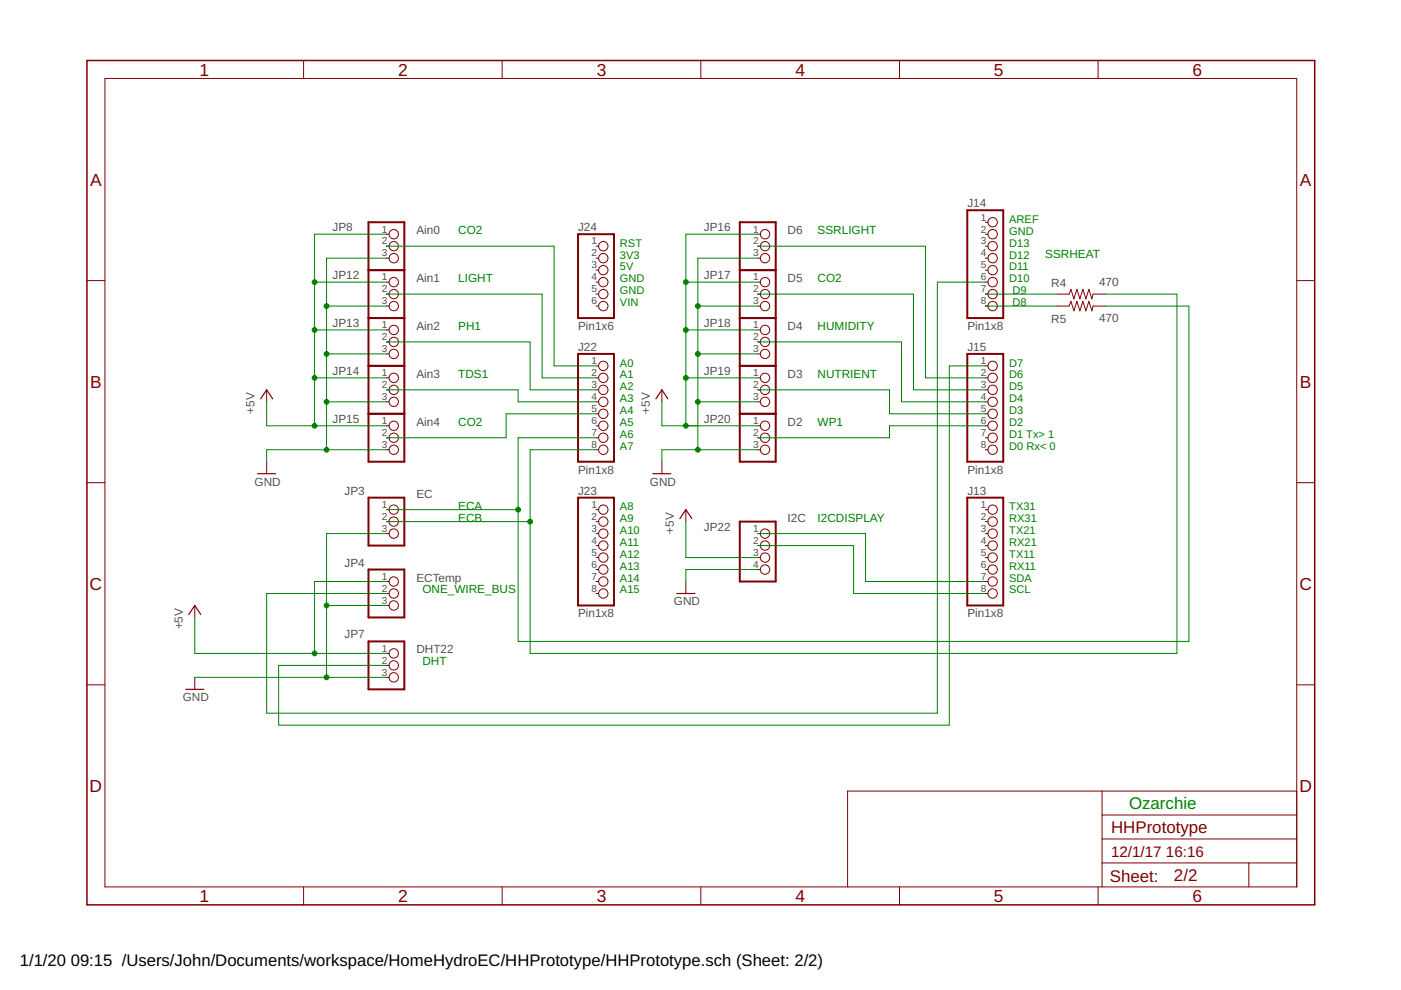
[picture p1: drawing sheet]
<svg xmlns="http://www.w3.org/2000/svg" width="297mm" height="210mm" viewBox="0 0 297 210" stroke-linecap="round" stroke-linejoin="round" font-family="sans-serif">
<g fill="none" stroke="#800000" stroke-width=".21">
<path d="M22.2 16.6h252.7v171.4h-252.7zM64.4 12.8v3.8M106.5 12.8v3.8M148.6 12.8v3.8M190.7 12.8v3.8M232.8 12.8v3.8M18.4 59.5h3.8M81.9 52.2h.6M81.9 54.7h.6M81.9 59.8h.6M81.9 49.7h.6M126.4 52.2h.5"/>
<path d="M126.4 54.7h.5M126.4 57.3h.5M126.4 59.8h.5M160.7 52.2h.5M160.7 54.7h.5M160.7 59.8h.5M160.7 49.7h.5M208.9 52.2h.6M208.9 54.7h.6M208.9 57.3h.6M208.9 59.8h.6M208.9 49.7h.6"/>
<path d="M208.9 47.1h.6M274.9 59.5h3.8M81.9 62.4h.6M81.9 64.9h.6M81.9 70h.6M81.9 72.5h.6M81.9 75h.6M126.4 77.6h.5M126.4 62.4h.5M126.4 64.9h.5M160.7 62.4h.5M160.7 64.9h.5"/>
<path d="M160.7 70h.5M160.7 72.5h.5M160.7 75h.5M208.9 77.6h.6M208.9 62.4h.6M208.9 64.9h.6M224.1 62.4h2.6l.4-1.1 .6 2.1 .6-2.1 .7 2.1 .6-2.1 .6 2.1 .7-2.1 .6 2.1 .3-1h2.5M224.1 64.9h2.6l.4-1 .6 2 .6-2 .7 2 .6-2 .6 2 .7-2 .6 2 .3-1h2.5M56.5 82.7v2.5M56.5 97.9v2.5M81.9 80.1h.6M81.9 82.7h.6"/>
<path d="M81.9 85.2h.6M81.9 90.3h.6M81.9 92.8h.6M81.9 95.4h.6M126.4 80.1h.5M126.4 82.7h.5M126.4 85.2h.5M126.4 87.7h.5M126.4 90.3h.5M126.4 92.8h.5M126.4 95.4h.5M140.3 82.7v2.5"/>
<path d="M140.3 97.9v2.5M160.7 80.1h.5M160.7 82.7h.5M160.7 85.2h.5M160.7 90.3h.5M160.7 92.8h.5M160.7 95.4h.5M208.9 80.1h.6M208.9 82.7h.6M208.9 85.2h.6M208.9 87.7h.6M208.9 90.3h.6"/>
<path d="M208.9 92.8h.6M208.9 95.4h.6M18.4 102.3h3.8M81.9 108.1h.6M81.9 110.6h.6M81.9 113.1h.6M126.4 108.1h.5M126.4 110.6h.5M126.4 113.1h.5M126.4 115.7h.5M126.4 118.2h.5M145.4 108.1v2.5"/>
<path d="M160.7 113.1h.5M160.7 115.7h.5M160.7 118.2h.5M208.9 108.1h.6M208.9 110.6h.6M208.9 113.1h.6M208.9 115.7h.6M208.9 118.2h.6M274.9 102.3h3.8M41.3 128.4v2.5M81.9 123.3h.6M81.9 125.8h.6"/>
<path d="M81.9 128.4h.6M81.9 138.5h.6M126.4 120.8h.5M126.4 123.3h.5M126.4 125.8h.5M145.4 123.3v2.5M160.7 120.8h.5M208.9 120.8h.6M208.9 123.3h.6M208.9 125.8h.6M18.4 145.2h3.8M41.3 143.6v2.6"/>
<path d="M81.9 141.1h.6M81.9 143.6h.6M274.9 145.2h3.8M233.7 167.7v20.3M233.7 177.9h41.2M233.7 172.8h41.2M274.9 167.7h-95.2v20.3M64.4 188v3.9M106.5 188v3.9M148.6 188v3.9M190.7 188v3.9M232.8 188v3.9"/>
<path d="M233.7 183h41.2M264.8 183v5"/>
<circle cx="83.5" cy="52.2" r=".99"/>
<circle cx="83.5" cy="54.7" r=".99"/>
<circle cx="83.5" cy="49.7" r=".99"/>
<circle cx="83.5" cy="59.8" r=".99"/>
<circle cx="127.9" cy="52.2" r=".99"/>
<circle cx="127.9" cy="59.8" r=".99"/>
<circle cx="127.9" cy="54.7" r=".99"/>
<circle cx="127.9" cy="57.3" r=".99"/>
<circle cx="162.2" cy="54.7" r=".99"/>
<circle cx="162.2" cy="59.8" r=".99"/>
<circle cx="162.2" cy="49.7" r=".99"/>
<circle cx="162.2" cy="52.2" r=".99"/>
<circle cx="210.5" cy="57.3" r=".99"/>
<circle cx="210.5" cy="59.8" r=".99"/>
<circle cx="210.5" cy="47.1" r=".99"/>
<circle cx="210.5" cy="54.7" r=".99"/>
<circle cx="210.5" cy="49.7" r=".99"/>
<circle cx="210.5" cy="52.2" r=".99"/>
<circle cx="83.5" cy="70" r=".99"/>
<circle cx="83.5" cy="64.9" r=".99"/>
<circle cx="83.5" cy="72.5" r=".99"/>
<circle cx="83.5" cy="75" r=".99"/>
<circle cx="83.5" cy="62.4" r=".99"/>
<circle cx="127.9" cy="62.4" r=".99"/>
<circle cx="127.9" cy="77.6" r=".99"/>
<circle cx="127.9" cy="64.9" r=".99"/>
<circle cx="162.2" cy="64.9" r=".99"/>
<circle cx="162.2" cy="70" r=".99"/>
<circle cx="162.2" cy="72.5" r=".99"/>
<circle cx="162.2" cy="75" r=".99"/>
<circle cx="162.2" cy="62.4" r=".99"/>
<circle cx="210.5" cy="62.4" r=".99"/>
<circle cx="210.5" cy="64.9" r=".99"/>
<circle cx="210.5" cy="77.6" r=".99"/>
<circle cx="83.5" cy="90.3" r=".99"/>
<circle cx="83.5" cy="92.8" r=".99"/>
<circle cx="83.5" cy="95.4" r=".99"/>
<circle cx="83.5" cy="85.2" r=".99"/>
<circle cx="83.5" cy="82.7" r=".99"/>
<circle cx="83.5" cy="80.1" r=".99"/>
<circle cx="127.9" cy="90.3" r=".99"/>
<circle cx="127.9" cy="92.8" r=".99"/>
<circle cx="127.9" cy="95.4" r=".99"/>
<circle cx="127.9" cy="87.7" r=".99"/>
<circle cx="127.9" cy="82.7" r=".99"/>
<circle cx="127.9" cy="80.1" r=".99"/>
<circle cx="127.9" cy="85.2" r=".99"/>
<circle cx="162.2" cy="92.8" r=".99"/>
<circle cx="162.2" cy="90.3" r=".99"/>
<circle cx="162.2" cy="95.4" r=".99"/>
<circle cx="162.2" cy="82.7" r=".99"/>
<circle cx="162.2" cy="85.2" r=".99"/>
<circle cx="162.2" cy="80.1" r=".99"/>
<circle cx="210.5" cy="92.8" r=".99"/>
<circle cx="210.5" cy="95.4" r=".99"/>
<circle cx="210.5" cy="87.7" r=".99"/>
<circle cx="210.5" cy="90.3" r=".99"/>
<circle cx="210.5" cy="82.7" r=".99"/>
<circle cx="210.5" cy="85.2" r=".99"/>
<circle cx="210.5" cy="80.1" r=".99"/>
<circle cx="83.5" cy="113.1" r=".99"/>
<circle cx="83.5" cy="108.1" r=".99"/>
<circle cx="83.5" cy="110.6" r=".99"/>
<circle cx="127.9" cy="108.1" r=".99"/>
<circle cx="127.9" cy="113.1" r=".99"/>
<circle cx="127.9" cy="118.2" r=".99"/>
<circle cx="127.9" cy="110.6" r=".99"/>
<circle cx="127.9" cy="115.7" r=".99"/>
<circle cx="162.2" cy="113.1" r=".99"/>
<circle cx="162.2" cy="115.7" r=".99"/>
<circle cx="162.2" cy="118.2" r=".99"/>
<circle cx="210.5" cy="110.6" r=".99"/>
<circle cx="210.5" cy="115.7" r=".99"/>
<circle cx="210.5" cy="118.2" r=".99"/>
<circle cx="210.5" cy="113.1" r=".99"/>
<circle cx="210.5" cy="108.1" r=".99"/>
<circle cx="83.5" cy="125.8" r=".99"/>
<circle cx="83.5" cy="138.5" r=".99"/>
<circle cx="83.5" cy="123.3" r=".99"/>
<circle cx="83.5" cy="128.4" r=".99"/>
<circle cx="127.9" cy="125.8" r=".99"/>
<circle cx="127.9" cy="120.8" r=".99"/>
<circle cx="127.9" cy="123.3" r=".99"/>
<circle cx="162.2" cy="120.8" r=".99"/>
<circle cx="210.5" cy="123.3" r=".99"/>
<circle cx="210.5" cy="120.8" r=".99"/>
<circle cx="210.5" cy="125.8" r=".99"/>
<circle cx="83.5" cy="143.6" r=".99"/>
<circle cx="83.5" cy="141.1" r=".99"/>
</g>
<path d="M18.4 12.8h260.3v179.1h-260.3z" fill="none" stroke="#800000" stroke-width=".32"/>
<g fill="none" stroke="#800000" stroke-width=".42">
<path d="M78.1 47.1h7.6v50.8h-7.6zM78.1 57.3h7.6M122.6 49.7h7.6v17.7h-7.6zM156.8 47.1h7.7v50.8h-7.7zM156.8 57.3h7.7M205.1 44.6h7.6v22.8h-7.6zM78.1 67.4h7.6M78.1 77.6h7.6M122.6 75h7.6v22.9h-7.6zM156.8 67.4h7.7M156.8 77.6h7.7M205.1 75h7.6v22.9h-7.6z"/>
<path d="M78.1 87.7h7.6M156.8 87.7h7.7M78.1 105.5h7.6v10.2h-7.6zM122.6 105.5h7.6v22.9h-7.6zM156.8 110.6h7.7v12.7h-7.7zM205.1 105.5h7.6v22.9h-7.6zM78.1 120.8h7.6v10.1h-7.6zM78.1 136h7.6v10.2h-7.6z"/>
</g>
<path d="M55.3 84.6l1.2-1.9 1.3 1.9M139.1 84.6l1.2-1.9 1.3 1.9M54.6 100.4h3.8M138.4 100.4h3.8M144.1 110l1.3-1.9 1.3 1.9M40 130.3l1.3-1.9 1.3 1.9M143.5 125.8h3.8M39.4 146.2h3.8" fill="none" stroke="#800000" stroke-width=".25"/>
<g fill="none" stroke="#008000" stroke-width=".21">
<path d="M66.7 59.8h15.2M81.9 52.2h35.6v25.4h8.9M81.9 49.7h-15.2v40.6M81.9 54.7h-12.7v40.7M145.4 59.8h15.3M160.7 52.2h35.5v27.9h12.7M160.7 49.7h-15.3v40.6M160.7 54.7h-12.7v40.7M208.9 59.8h-10.2v91.4h-142.2v-25.4h25.4M66.7 70h15.2M69.2 64.9h12.7M69.2 75h12.7"/>
<path d="M81.9 72.5h30.5v10.2h14M81.9 62.4h33v17.7h11.5M145.4 70h15.3M148 64.9h12.7M148 75h12.7M160.7 62.4h33v20.3h15.2M160.7 72.5h30.4v12.7h17.8M208.9 62.4h15.2M208.9 77.6h-7.6v76.2h-142.2v-12.7h22.8M208.9 64.9h15.2M234.3 64.9h17.8v71.1h-142.2v-43.2h16.5M234.3 62.4h15.2v76.1h-137.1v-43.1h14"/>
<path d="M56.5 85.2v5.1h25.4M66.7 80.1h15.2M69.2 85.2h12.7M81.9 82.7h28v2.5h16.5M81.9 95.4h-25.4v2.5M126.4 87.7h-19.1v5.1h-25.4M140.3 85.2v5.1h20.4M145.4 80.1h15.3M148 85.2h12.7M160.7 82.7h27.9v5h20.3M160.7 95.4h-20.4v2.5M208.9 90.3h-20.3v2.5h-27.9"/>
<path d="M81.9 113.1h-12.7v30.5M81.9 110.6h30.5M81.9 108.1h28M145.4 110.6v7.6h15.3M160.7 113.1h22.8v10.2h25.4M160.7 115.7h20.3v10.1h27.9M41.3 130.9v7.6h40.6M69.2 128.4h12.7M81.9 123.3h-15.2v15.2M160.7 120.8h-15.3v2.5M41.3 143.6h40.6"/>
</g>
<g fill="#008000" stroke="#008000" stroke-width=".21">
<circle cx="112.4" cy="110.6" r=".51"/>
<circle cx="66.7" cy="138.5" r=".51"/>
<circle cx="66.7" cy="59.8" r=".51"/>
<circle cx="66.7" cy="70" r=".51"/>
<circle cx="66.7" cy="80.1" r=".51"/>
<circle cx="66.7" cy="90.3" r=".51"/>
<circle cx="145.4" cy="59.8" r=".51"/>
<circle cx="145.4" cy="70" r=".51"/>
<circle cx="145.4" cy="80.1" r=".51"/>
<circle cx="145.4" cy="90.3" r=".51"/>
<circle cx="69.2" cy="128.4" r=".51"/>
<circle cx="69.2" cy="143.6" r=".51"/>
<circle cx="69.2" cy="85.2" r=".51"/>
<circle cx="69.2" cy="75" r=".51"/>
<circle cx="69.2" cy="64.9" r=".51"/>
<circle cx="69.2" cy="95.4" r=".51"/>
<circle cx="148" cy="64.9" r=".51"/>
<circle cx="148" cy="75" r=".51"/>
<circle cx="148" cy="85.2" r=".51"/>
<circle cx="148" cy="95.4" r=".51"/>
<circle cx="109.9" cy="108.1" r=".51"/>
</g>
<g font-size="3.7" fill="#800000">
<text x="42.3" y="16">1</text>
<text x="84.4" y="16">2</text>
<text x="126.5" y="16">3</text>
<text x="168.6" y="16">4</text>
<text x="210.7" y="16">5</text>
<text x="252.9" y="16">6</text>
<text x="19.1" y="39.4">A</text>
<text x="275.6" y="39.4">A</text>
<text x="19.1" y="82.2">B</text>
<text x="275.6" y="82.2">B</text>
<text x="19" y="125.1">C</text>
<text x="275.5" y="125.1">C</text>
<text x="19" y="167.9">D</text>
<text x="275.5" y="167.9">D</text>
<text x="42.3" y="191.2">1</text>
<text x="84.4" y="191.2">2</text>
<text x="126.5" y="191.2">3</text>
<text x="168.6" y="191.2">4</text>
<text x="210.7" y="191.2">5</text>
<text x="252.9" y="191.2">6</text>
</g>
<text font-size="3.6" fill="#008000" x="239.4" y="171.5">Ozarchie</text>
<g font-size="3.6" fill="#800000">
<text x="235.6" y="176.6">HHPrototype</text>
<text x="235.3" y="186.9">Sheet:</text>
<text x="248.9" y="186.8">2/2</text>
</g>
<g font-size="3.5">
<text x="4.2" y="204.7">1/1/20</text>
<text x="15" y="204.7">09:15 /Users/John/Documents/workspace/HomeHydroEC/HHPrototype/HHPrototype.sch (Sheet: 2/2)</text>
</g>
<g font-size="3.2" fill="#800000">
<text x="235.6" y="181.7">12/1/17</text>
<text x="247.2" y="181.7">16:16</text>
</g>
<g font-size="2.5" fill="#505050">
<text x="205.1" y="43.9">J14</text>
<text x="70.5" y="49">JP8</text>
<text x="88.3" y="49.7">Ain0</text>
<text x="122.6" y="49">J24</text>
<text x="149.2" y="49">JP16</text>
<text x="167" y="49.7">D6</text>
<text x="70.5" y="59.2">JP12</text>
<text x="88.3" y="59.8">Ain1</text>
<text x="149.2" y="59.2">JP17</text>
<text x="167" y="59.8">D5</text>
<text x="222.9" y="60.8">R4</text>
<text x="233" y="60.6">470</text>
<text x="70.5" y="69.3">JP13</text>
<text x="88.3" y="70">Ain2</text>
<text x="122.6" y="70">Pin1x6</text>
<text x="149.2" y="69.3">JP18</text>
<text x="167" y="70">D4</text>
<text x="205.1" y="70">Pin1x8</text>
<text x="222.9" y="68.5">R5</text>
<text x="233" y="68.2">470</text>
<text x="122.6" y="74.4">J22</text>
<text x="205.1" y="74.4">J15</text>
<text x="70.5" y="79.5">JP14</text>
<text x="88.3" y="80.1">Ain3</text>
<text x="149.2" y="79.5">JP19</text>
<text x="167" y="80.1">D3</text>
<text x="54" y="87.7" transform="rotate(-90 54 87.7)">+5V</text>
<text x="70.5" y="89.6">JP15</text>
<text x="137.8" y="87.7" transform="rotate(-90 137.8 87.7)">+5V</text>
<text x="149.2" y="89.6">JP20</text>
<text x="88.3" y="90.3">Ain4</text>
<text x="167" y="90.3">D2</text>
<text x="122.6" y="100.4">Pin1x8</text>
<text x="205.1" y="100.4">Pin1x8</text>
<text x="54" y="103">GND</text>
<text x="73" y="104.9">JP3</text>
<text x="88.3" y="105.5">EC</text>
<text x="122.6" y="104.9">J23</text>
<text x="137.8" y="103">GND</text>
<text x="205.1" y="104.9">J13</text>
<text x="142.9" y="113.1" transform="rotate(-90 142.9 113.1)">+5V</text>
<text x="149.2" y="112.5">JP22</text>
<text x="167" y="110.6">I2C</text>
<text x="73" y="120.1">JP4</text>
<text x="88.3" y="123.3">ECTemp</text>
<text x="122.6" y="130.9">Pin1x8</text>
<text x="142.9" y="128.4">GND</text>
<text x="205.1" y="130.9">Pin1x8</text>
<text x="38.8" y="133.4" transform="rotate(-90 38.8 133.4)">+5V</text>
<text x="73" y="135.4">JP7</text>
<text x="88.3" y="138.5">DHT22</text>
<text x="38.8" y="148.7">GND</text>
</g>
<g font-size="2.5" fill="#008000">
<text x="97.2" y="49.7">CO2</text>
<text x="173.3" y="49.7">SSRLIGHT</text>
<text x="97.2" y="59.8">LIGHT</text>
<text x="173.3" y="59.8">CO2</text>
<text x="221.6" y="54.7">SSRHEAT</text>
<text x="97.2" y="70">PH1</text>
<text x="173.3" y="70">HUMIDITY</text>
<text x="97.2" y="80.1">TDS1</text>
<text x="173.3" y="80.1">NUTRIENT</text>
<text x="97.2" y="90.3">CO2</text>
<text x="173.3" y="90.3">WP1</text>
<text x="97.2" y="108.1">ECA</text>
<text x="97.2" y="110.6">ECB</text>
<text x="173.3" y="110.6">I2CDISPLAY</text>
<text x="89.5" y="125.8">ONE_WIRE_BUS</text>
<text x="89.5" y="141.1">DHT</text>
</g>
<g font-size="2.3" fill="#008000">
<text x="214" y="47.3">AREF</text>
<text x="131.4" y="52.3">RST</text>
<text x="214" y="49.8">GND</text>
<text x="214" y="52.3">D13</text>
<text x="131.4" y="54.8">3V3</text>
<text x="131.4" y="57.3">5V</text>
<text x="131.4" y="59.8">GND</text>
<text x="214" y="54.8">D12</text>
<text x="214" y="57.3">D11</text>
<text x="214" y="59.8">D10</text>
<text x="131.4" y="62.4">GND</text>
<text x="131.4" y="64.9">VIN</text>
<text x="214.6" y="62.4">D9</text>
<text x="214.6" y="64.9">D8</text>
<text x="131.4" y="77.7">A0</text>
<text x="214" y="77.7">D7</text>
<text x="131.4" y="80.2">A1</text>
<text x="131.4" y="82.8">A2</text>
<text x="214" y="80.2">D6</text>
<text x="214" y="82.8">D5</text>
<text x="131.4" y="85.3">A3</text>
<text x="131.4" y="87.8">A4</text>
<text x="214" y="85.3">D4</text>
<text x="214" y="87.8">D3</text>
<text x="131.4" y="90.3">A5</text>
<text x="131.4" y="92.8">A6</text>
<text x="131.4" y="95.4">A7</text>
<text x="214" y="90.3">D2</text>
<text x="214" y="92.8">D1 Tx&gt; 1</text>
<text x="214" y="95.4">D0 Rx&lt; 0</text>
<text x="131.4" y="108.2">A8</text>
<text x="131.4" y="110.7">A9</text>
<text x="131.4" y="113.2">A10</text>
<text x="214" y="108.2">TX31</text>
<text x="214" y="110.7">RX31</text>
<text x="214" y="113.2">TX21</text>
<text x="131.4" y="115.8">A11</text>
<text x="131.4" y="118.3">A12</text>
<text x="214" y="115.8">RX21</text>
<text x="214" y="118.3">TX11</text>
<text x="131.4" y="120.8">A13</text>
<text x="131.4" y="123.3">A14</text>
<text x="131.4" y="125.8">A15</text>
<text x="214" y="120.8">RX11</text>
<text x="214" y="123.3">SDA</text>
<text x="214" y="125.8">SCL</text>
</g>
<g font-size="2.1" fill="#505050">
<text x="207.9" y="46.8">1</text>
<text x="80.9" y="49.3">1</text>
<text x="80.9" y="51.8">2</text>
<text x="125.4" y="51.8">1</text>
<text x="159.7" y="49.3">1</text>
<text x="159.7" y="51.8">2</text>
<text x="207.9" y="49.3">2</text>
<text x="207.9" y="51.8">3</text>
<text x="80.9" y="54.4">3</text>
<text x="80.9" y="59.5">1</text>
<text x="125.4" y="54.4">2</text>
<text x="125.4" y="56.9">3</text>
<text x="125.4" y="59.5">4</text>
<text x="159.7" y="54.4">3</text>
<text x="159.7" y="59.5">1</text>
<text x="207.9" y="54.4">4</text>
<text x="207.9" y="56.9">5</text>
<text x="207.9" y="59.5">6</text>
<text x="80.9" y="62">2</text>
<text x="80.9" y="64.5">3</text>
<text x="125.4" y="62">5</text>
<text x="125.4" y="64.5">6</text>
<text x="159.7" y="62">2</text>
<text x="159.7" y="64.5">3</text>
<text x="207.9" y="62">7</text>
<text x="207.9" y="64.5">8</text>
<text x="80.9" y="69.6">1</text>
<text x="159.7" y="69.6">1</text>
<text x="80.9" y="72.1">2</text>
<text x="80.9" y="74.7">3</text>
<text x="125.4" y="77.2">1</text>
<text x="159.7" y="72.1">2</text>
<text x="159.7" y="74.7">3</text>
<text x="207.9" y="77.2">1</text>
<text x="80.9" y="79.8">1</text>
<text x="80.9" y="82.3">2</text>
<text x="125.4" y="79.8">2</text>
<text x="125.4" y="82.3">3</text>
<text x="159.7" y="79.8">1</text>
<text x="159.7" y="82.3">2</text>
<text x="207.9" y="79.8">2</text>
<text x="207.9" y="82.3">3</text>
<text x="80.9" y="84.8">3</text>
<text x="80.9" y="89.9">1</text>
<text x="125.4" y="84.8">4</text>
<text x="125.4" y="87.4">5</text>
<text x="125.4" y="89.9">6</text>
<text x="159.7" y="84.8">3</text>
<text x="159.7" y="89.9">1</text>
<text x="207.9" y="84.8">4</text>
<text x="207.9" y="87.4">5</text>
<text x="207.9" y="89.9">6</text>
<text x="80.9" y="92.5">2</text>
<text x="80.9" y="95">3</text>
<text x="125.4" y="92.5">7</text>
<text x="125.4" y="95">8</text>
<text x="159.7" y="92.5">2</text>
<text x="159.7" y="95">3</text>
<text x="207.9" y="92.5">7</text>
<text x="207.9" y="95">8</text>
<text x="80.9" y="107.7">1</text>
<text x="125.4" y="107.7">1</text>
<text x="207.9" y="107.7">1</text>
<text x="80.9" y="110.2">2</text>
<text x="80.9" y="112.8">3</text>
<text x="125.4" y="110.2">2</text>
<text x="125.4" y="112.8">3</text>
<text x="159.7" y="112.8">1</text>
<text x="207.9" y="110.2">2</text>
<text x="207.9" y="112.8">3</text>
<text x="125.4" y="115.3">4</text>
<text x="125.4" y="117.9">5</text>
<text x="159.7" y="115.3">2</text>
<text x="159.7" y="117.9">3</text>
<text x="207.9" y="115.3">4</text>
<text x="207.9" y="117.9">5</text>
<text x="80.9" y="122.9">1</text>
<text x="80.9" y="125.5">2</text>
<text x="125.4" y="120.4">6</text>
<text x="125.4" y="122.9">7</text>
<text x="125.4" y="125.5">8</text>
<text x="159.7" y="120.4">4</text>
<text x="207.9" y="120.4">6</text>
<text x="207.9" y="122.9">7</text>
<text x="207.9" y="125.5">8</text>
<text x="80.9" y="128">3</text>
<text x="80.9" y="138.2">1</text>
<text x="80.9" y="140.7">2</text>
<text x="80.9" y="143.3">3</text>
</g>
</svg>
